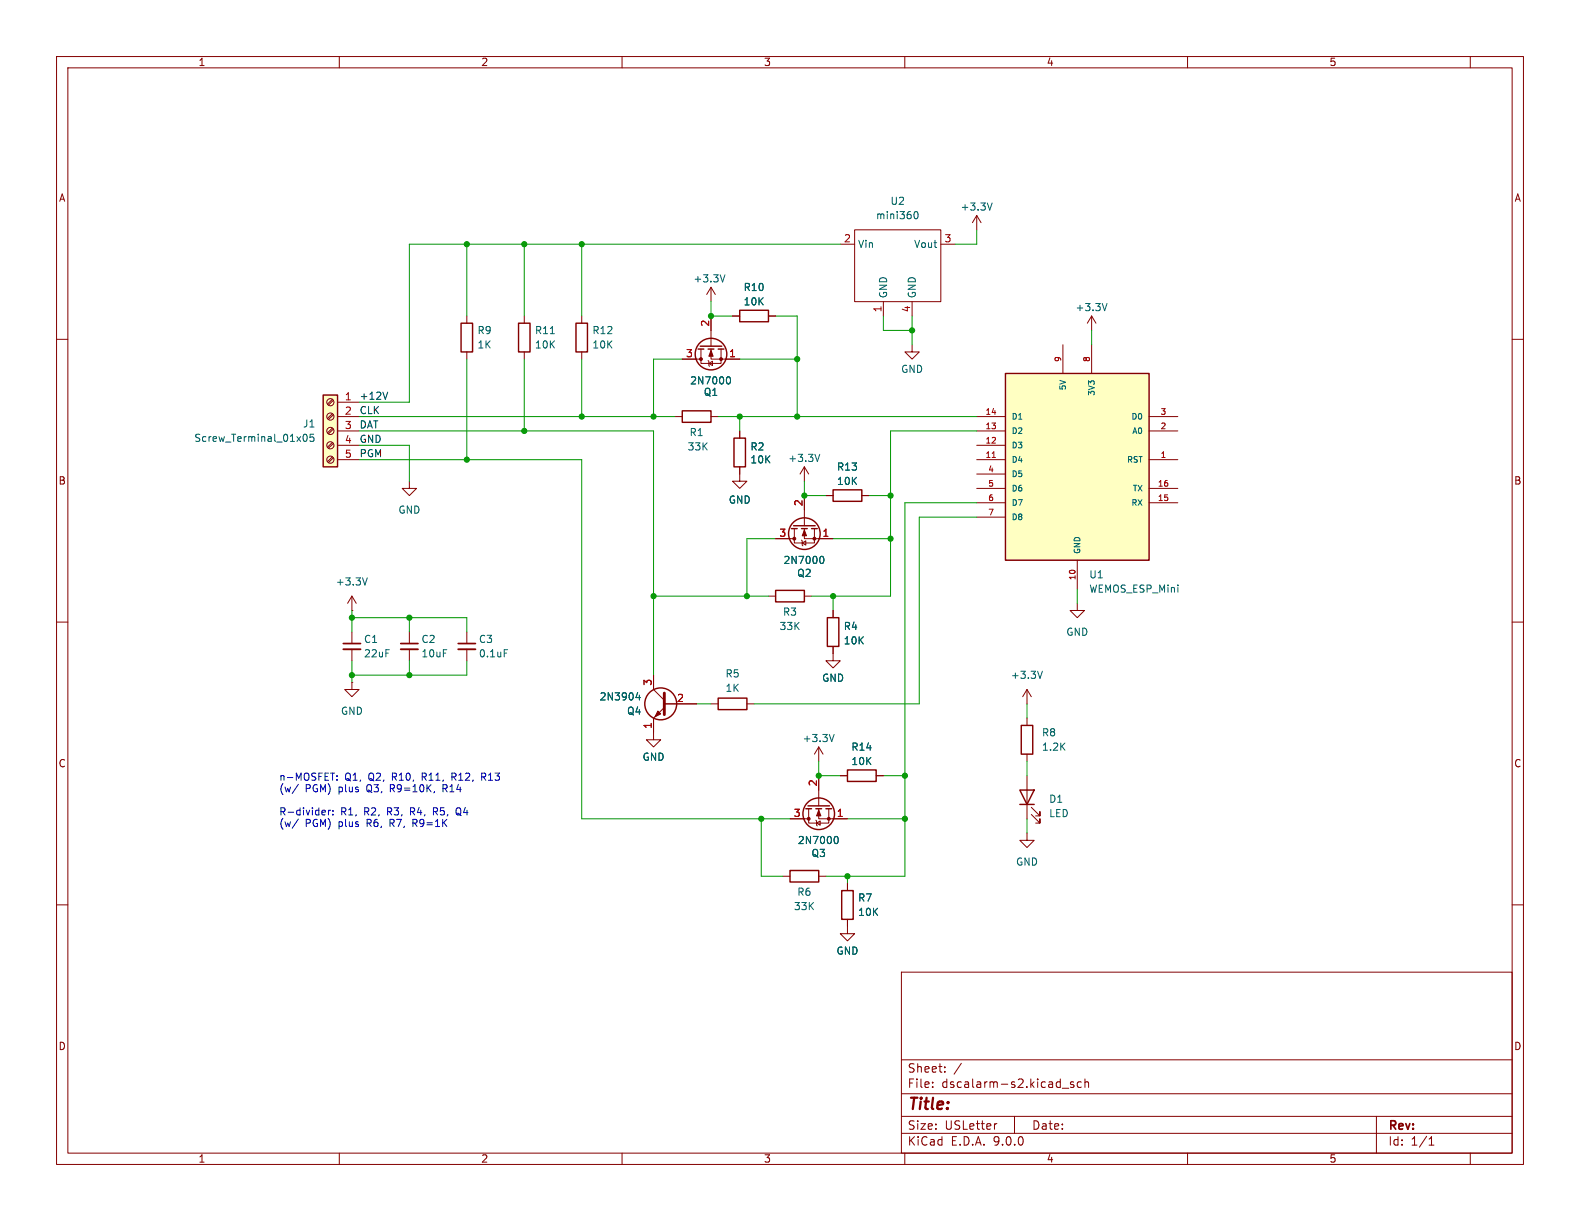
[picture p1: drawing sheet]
<svg xmlns="http://www.w3.org/2000/svg" width="279mm" height="216mm" viewBox="0 0 279 216" stroke-linecap="round" stroke-linejoin="round" font-family="sans-serif">
<g fill="none" stroke="#840000" stroke-width=".18">
<path d="M10 10h259.4v195.9h-259.4zM12 12h255.4v191.9h-255.4zM60 10v2M110 10v2M160 10v2M210 10v2M260 10v2M102.9 55.9v1.3M125.7 50.8v2.5M125.7 55.9v5.3M125.7 50.8l-.7 1.3M125.7 50.8l.8 1.3"/>
<path d="M129.5 55.9h1.3M135.9 55.9h1.3M10 60h2M102.9 62.2v1.3M119.4 73.7h1.2M120.6 63.5h3.4M124 61.7v2.6h3.5v-2.6M125.2 63.8l.1 .1v.7l.2 .2M125.3 64.3l.7-.4v.7zM125.7 61.7v1.8h5.1M125.7 73.7h1.3M130.8 76.2v1.3"/>
<path d="M267.4 60h2M72.4 85.1v1.3h1.3l-1.3 1.2-1.3-1.2h1.3M130.8 82.6v2.5h1.3l-1.3 1.3-1.3-1.3h1.3M137.2 95.3h3.3M140.5 93.5v2.5h3.5v-2.5M141.7 95.5l.2 .1v.8l.1 .1M141.9 96l.6-.4v.8zM142.2 93.5v1.8h5.1M142.2 82.6v2.5M142.2 87.6v5.4M142.2 82.6l-.7 1.2M142.2 82.6l.8 1.2"/>
<path d="M146 87.6h1.3M152.4 87.6h1.3M10 110h2M62.2 108h.1M62.2 105.4v2.6M62.2 111.8v2M62.2 114.8v2M62.2 105.4l-.7 1.3M62.2 105.4l.8 1.3M72.4 111.8v2M72.4 114.8v2M82.5 111.8v2"/>
<path d="M82.5 114.8v2M115.6 119.4v2.5l1.9 1.9M135.9 105.4h1.3M142.2 105.4h1.3M147.3 114.3v2.5h1.3l-1.3 1.3-1.3-1.3h1.3M147.3 108v1.2M190.5 106.7v1.3h1.3l-1.3 1.2-1.3-1.2h1.3M267.4 110h2M62.2 120.7v1.2h1.3l-1.3 1.3-1.2-1.3h1.2M62.2 120.7h.1M117.5 125.1l-1.9 1.9v3.8h1.2l-1.2 1.3-1.3-1.3h1.3M117.5 124.5h5.7"/>
<path d="M125.7 124.5h1.3M132.1 124.5h1.2M144.8 132.1l-.8 1.3M144.8 132.1l.7 1.3M144.8 132.1v2.5M144.8 137.2v5.3M148.6 137.2h1.3M154.9 137.2h1.3M181.6 121.9v2.6M181.6 127v1.3M181.6 133.4v1.2M181.6 137.2v7.6"/>
<path d="M181.6 121.9l-.8 1.3M181.6 121.9l.8 1.3M138.4 154.9h1.3M139.7 144.8h3.3M143 143v2.5h3.6v-2.5M144.3 145l.1 .2v.7l.1 .2M144.4 145.5l.6-.3v.7zM144.8 143v1.8h5.1M144.8 154.9h1.2M149.9 156.2v1.3M181.6 147.3v1.3h1.3l-1.3 1.3-1.3-1.3h1.3M182.4 144l1.5 1.5v-.7v.7h-.8"/>
<path d="M182.4 142.7l1.5 1.6v-.8v.8h-.8M10 160h2M149.9 162.6v2.5h1.2l-1.2 1.3-1.3-1.3h1.3M159.4 171.9h108v32h-108zM267.4 160h2M159.4 197.4h108M159.4 193.4h108M159.4 187.4h108M164.9 192.1v.2M164.9 191.4v.1M167.1 189.4v.2M167.1 188.7v.1"/>
<path d="M170 188l-1.3 1.9M176.3 198.7l-.3 .1M179.4 197.4v3M187.9 192.4h1.1M189.9 191.4l-.4-.1-.2 .2 .1 .2 .5 .2v.3h-.6M191.2 191.4l-.4-.1-.3 .3v.4l.1 .2h.6M191.9 191.4l.2-.1 .3 .1 .1 .9M191.9 190.8v1.5M243.4 197.4v6.5M60 203.9v2M110 203.9v2M159.4 200.4h108"/>
<path d="M160 203.9v2M210 203.9v2M252.7 202.5h.9M252.7 201.4l.4-.4v1.5M260 203.9v2"/>
</g>
<g fill="none" stroke="#840000" stroke-width=".25">
<path d="M101.9 57.2h2v5h-2zM130.8 54.9h5.1v2h-5.1zM120.6 72.6h5.1v2.1h-5.1zM123.4 61.7h1.1M123.8 61.2h3.8M125.2 61.7h1M127 61.7h1M129.8 77.5h2v5.1h-2zM140 93.5h1M140.3 93h3.8M141.7 93.5h1M143.5 93.5h1"/>
<path d="M147.3 86.6h5.1v2h-5.1zM137.2 104.4h5v2h-5zM146.3 109.2h2v5.1h-2zM127 123.4h5.1v2.1h-5.1zM149.9 136.1h5v2.1h-5zM180.3 139.7h2.6l-1.3 2.5zM180.6 128.3h2v5.1h-2zM139.7 153.9h5.1v2.1h-5.1zM142.5 143h1M142.9 142.5h3.8M144.3 143h1M146 143h1.1"/>
<path d="M148.8 157.5h2.1v5.1h-2.1zM180.3 142.2h2.6"/>
<circle cx="125.7" cy="62.6" r="2.79"/>
<circle cx="142.2" cy="94.4" r="2.79"/>
<circle cx="116.8" cy="124.5" r="2.82"/>
<circle cx="144.8" cy="143.9" r="2.79"/>
</g>
<path d="M117.5 122.6v3.8" fill="none" stroke="#840000" stroke-width=".51"/>
<g fill="#840000" stroke="#840000" stroke-width=".18">
<path d="M116.3 125.7l.5 .5-1 .5z"/>
<path d="M144.8 143.3l.4 1h-.8z"/>
<path d="M125.7 62l.4 1h-.8z"/>
<path d="M142.2 93.7l.4 1h-.7z"/>
<circle cx="143" cy="144.8" r=".25"/>
<circle cx="146.6" cy="144.8" r=".25"/>
<circle cx="124" cy="63.5" r=".25"/>
<circle cx="127.5" cy="63.5" r=".25"/>
<circle cx="140.5" cy="95.2" r=".25"/>
<circle cx="144" cy="95.2" r=".25"/>
</g>
<path d="M128.2 48.6l-.4 1.3M128.6 66.7l.2-.1a.68 .68 0 0 1 .4 .7 .68 .68 0 0 1-.4 .6l-.2-.1M145 80.3l-.5 1.3M145.1 98.4h.2a.68 .68 0 0 1 .4 .6 .68 .68 0 0 1-.4 .6h-.2M65 102.2l-.5 1.2M89.2 114.9h.6M184.3 118.7l-.4 1.3M112.8 122.4l-.3 .9h.7M113.1 122.9v.9M147.5 129.9l-.4 1.2M147.7 148l.1-.1a.68 .68 0 0 1 .4 .6 .68 .68 0 0 1-.4 .7l-.1-.1" fill="none" stroke="#006464" stroke-width=".18"/>
<path d="M60.7 113.8h3.1M70.9 113.8h3M81 113.8h3.1" fill="none" stroke="#840000" stroke-width=".3"/>
<path d="M60.7 114.8h3.1M70.9 114.8h3M81 114.8h3.1" fill="none" stroke="#840000" stroke-width=".33"/>
<path d="M57.1 69.9h2.6v12.7h-2.6z" fill="#ffffc2"/>
<path d="M57.1 69.9h2.6v12.7h-2.6z" fill="none" stroke="#840000" stroke-width=".25"/>
<g fill="none" stroke="#840000" stroke-width=".18">
<path d="M172.7 38.1l-.7 1.3M172.7 38.1l.8 1.3M172.7 38.1v2.5M148.6 43.2h2.5M151.1 40.6h15.3v12.7h-15.3zM156.2 53.3v2.6M161.3 53.3v2.6M166.4 43.2h2.5M193 55.9l-.7 1.3M193 55.9l.8 1.3M193 55.9v2.5M58.8 70.6l-.9 .9"/>
<path d="M58.8 73.2l-.9 .8M58.8 75.7l-.9 .8M58.8 78.2l-.9 .9M59 70.8l-.9 .8M59 73.3l-.9 .9M59 75.9l-.9 .8M59 78.4l-.9 .8M59.7 71.1h3.8M59.7 73.7h3.8M59.7 76.2h3.8M59.7 78.7h3.8M58.8 80.8l-.9 .8"/>
<path d="M59 80.9l-.9 .9M59.7 81.3h3.8"/>
<circle cx="58.4" cy="71.1" r=".63"/>
<circle cx="58.4" cy="78.7" r=".63"/>
<circle cx="58.4" cy="76.2" r=".63"/>
<circle cx="58.4" cy="73.7" r=".63"/>
<circle cx="58.4" cy="81.3" r=".63"/>
</g>
<path d="M161.7 37.5l.2-.1a.68 .68 0 0 1 .5 .6 .68 .68 0 0 1-.5 .7l-.2-.1-.1-.4zM175.4 35.9l-.4 1.3M195.8 53.7l-.5 1.2M53.8 76.8h.1a.68 .68 0 0 1 .4 .6 .68 .68 0 0 1-.4 .6 .84 .84 0 0 1-.1-1.2zM55.5 76.8h-.6l-.1 .6 .2-.1h.4l.1 .2v.4l-.2 .1-.5-.1" fill="none" stroke="#006464" stroke-width=".18"/>
<path d="M177.8 66h25.4v33.1h-25.4z" fill="#ffffc2"/>
<path d="M81.5 57.2h2.1v5h-2.1zM91.7 57.2h2v5h-2zM177.8 66h25.4v33.1h-25.4z" fill="none" stroke="#840000" stroke-width=".25"/>
<g fill="none" stroke="#840000" stroke-width=".18">
<path d="M82.5 55.9v1.3M92.7 55.9v1.3M125.7 55.9v2.5M129.5 55.9h1.3M135.9 55.9h1.3M82.5 62.2v1.3M92.7 62.2v1.3M120.6 63.5h2.6M128.3 63.5h2.5M130.8 76.2v1.3M161.3 61v1.2h1.3l-1.3 1.3-1.3-1.3h1.3M172.7 73.7h5.1"/>
<path d="M172.7 76.2h5.1M172.7 78.7h5.1M188 61v5M193 61v5M203.2 73.7h5.1M203.2 76.2h5.1M130.8 82.6v1.2M137.2 95.3h2.5M142.2 87.6v2.6M144.8 95.3h2.5M146 87.6h1.3M152.4 87.6h1.3"/>
<path d="M172.7 81.3h5.1M172.7 83.8h5.1M172.7 86.4h5.1M172.7 88.9h5.1M172.7 91.4h5.1M190.5 99.1v5M203.2 81.3h5.1M203.2 86.4h5.1M203.2 88.9h5.1M115.6 119.4v2.5M147.3 108v1.2M147.3 114.3v1.3"/>
<path d="M115.6 127v2.5M117.5 124.5h5.7M144.8 137.2v2.5M148.6 137.2h1.3M154.9 137.2h1.3M139.7 144.8h2.5M147.3 144.8h2.6M149.9 156.2v1.3M149.9 162.6v1.2"/>
</g>
<path d="M175.5 80.9h.5" fill="none" stroke="#a90000" stroke-width=".18"/>
<path d="M97.3 59h.7M128.6 66.7l.2-.1a.68 .68 0 0 1 .4 .7 .68 .68 0 0 1-.4 .6l-.2-.1M145.1 98.4h.2a.68 .68 0 0 1 .4 .6 .68 .68 0 0 1-.4 .6h-.2M112.8 122.4l-.3 .9h.7M113.1 122.9v.9M147.7 148l.1-.1a.68 .68 0 0 1 .4 .6 .68 .68 0 0 1-.4 .7l-.1-.1" fill="none" stroke="#006464" stroke-width=".18"/>
<path d="M68.6 69.3l-.5 1.3" fill="none" stroke="#0f0f0f" stroke-width=".18"/>
<g fill="none" stroke="#009600" stroke-width=".18">
<path d="M82.5 43.2v12.7M92.7 43.2v12.7M102.9 43.2v12.7M125.7 53.3v2.6h3.8M137.2 55.9h3.8v17.8M148.6 43.2h-76.2v27.9h-8.9M156.2 55.9v2.5h5.1M161.3 55.9v5.1M172.7 40.6v2.6h-3.8M193 58.4v2.6M63.5 73.7h55.9M63.5 76.2h52.1v43.2"/>
<path d="M63.5 78.7h8.9v6.4M82.5 63.5v17.8M92.7 63.5v12.7M102.9 63.5v10.2M120.6 63.5h-5v10.2M127 73.7h45.7M130.8 63.5h10.2M130.8 73.7v2.5M172.7 76.2h-15.2v29.2h-14M63.5 81.3h39.4v63.5h36.8M137.2 95.3h-5.1v10.1M142.2 85.1v2.5h3.8"/>
<path d="M147.3 95.3h10.2M153.7 87.6h3.8M172.7 91.4h-10.1v33.1h-29.3M172.7 88.9h-12.7v66h-14M62.2 108v3.8M62.2 116.8v3.9M62.2 109.2h20.3v2.6M72.4 109.2v2.6M72.4 116.8v2.6M82.5 116.8v2.6h-20.3M115.6 105.4h20.3M147.3 105.4v2.6"/>
<path d="M190.5 104.1v2.6M123.2 124.5h2.5M144.8 134.6v2.6h3.8M156.2 137.2h3.8M181.6 124.5v2.5M181.6 134.6v2.6M134.6 144.8v10.1h3.8M149.9 144.8h10.1M149.9 154.9v1.3M181.6 144.8v2.5"/>
</g>
<g fill="none" stroke="#0000c2" stroke-width=".18">
<path d="M52.8 138.7l-1.1 1.6M59.6 137.9v.1M59.6 137.2v.1M78.3 138.7v1.3M78.3 139.4h.5M79.9 137.4h.5M80.4 136.7h-.5v1.3M85.2 137.4h.5M85.5 137.4l.4 .6M85.7 136.7h-.5v1.3M52.8 144.8l-1.1 1.7M57.1 143.3h.4v.3l-.6 .1"/>
<path d="M57.5 144l-.4 .1M58.1 143.3v.8M58.4 143.3l-.3 .2M58.9 144v.1M58.9 143.3v.1M73 144.9v1.3M73 145.5h.5M76.7 143.5h.4M77.1 142.8h-.4v1.3M80.9 143.8h.1M81.2 142.8a.43 .43 0 0 0-.6 .5v.4a.43 .43 0 0 0 .6 .4"/>
</g>
<g fill="#009600" stroke="#009600" stroke-width=".18">
<circle cx="62.2" cy="119.4" r=".46"/>
<circle cx="72.4" cy="119.4" r=".46"/>
<circle cx="132.1" cy="105.4" r=".46"/>
<circle cx="115.6" cy="105.4" r=".46"/>
<circle cx="72.4" cy="109.2" r=".46"/>
<circle cx="62.2" cy="109.2" r=".46"/>
<circle cx="144.8" cy="137.2" r=".46"/>
<circle cx="160" cy="144.8" r=".46"/>
<circle cx="134.6" cy="144.8" r=".46"/>
<circle cx="160" cy="137.2" r=".46"/>
<circle cx="147.3" cy="105.4" r=".46"/>
<circle cx="149.9" cy="154.9" r=".46"/>
<circle cx="92.7" cy="76.2" r=".46"/>
<circle cx="115.6" cy="73.7" r=".46"/>
<circle cx="130.8" cy="73.7" r=".46"/>
<circle cx="92.7" cy="43.2" r=".46"/>
<circle cx="102.9" cy="43.2" r=".46"/>
<circle cx="125.7" cy="55.9" r=".46"/>
<circle cx="141" cy="73.7" r=".46"/>
<circle cx="157.5" cy="95.3" r=".46"/>
<circle cx="157.5" cy="87.6" r=".46"/>
<circle cx="141" cy="63.5" r=".46"/>
<circle cx="142.2" cy="87.6" r=".46"/>
<circle cx="161.3" cy="58.4" r=".46"/>
<circle cx="102.9" cy="73.7" r=".46"/>
<circle cx="82.5" cy="81.3" r=".46"/>
<circle cx="82.5" cy="43.2" r=".46"/>
</g>
<text font-size="2.8" fill="#840000" x="160.4" y="196.8">Title:</text>
<g font-size="2.1" fill="#840000">
<text x="160.4" y="189.9">Sheet:</text>
<text x="160.4" y="192.6">File:</text>
<text x="166.5" y="192.6">dscalarm-s2.kicad_sch</text>
<text x="160.4" y="202.8">KiCad</text>
<text x="160.4" y="200">Size:</text>
<text x="167.1" y="200">USLetter</text>
<text x="168.1" y="202.8">E.D.A.</text>
<text x="175.7" y="202.8">9.0.0</text>
<text x="182.4" y="200">Date:</text>
<text x="245.4" y="200.2">Rev:</text>
<text x="245.4" y="202.8">Id:</text>
<text x="249.5" y="202.8">1/1</text>
</g>
<g font-size="1.8" fill="#840000">
<text x="35" y="11.9">1</text>
<text x="85" y="11.9">2</text>
<text x="135" y="11.9">3</text>
<text x="185" y="11.9">4</text>
<text x="235" y="11.9">5</text>
<text x="10.3" y="35.9">A</text>
<text x="267.7" y="35.9">A</text>
<text x="10.3" y="85.9">B</text>
<text x="267.7" y="85.9">B</text>
<text x="10.3" y="135.9">C</text>
<text x="267.7" y="135.9">C</text>
<text x="10.3" y="185.9">D</text>
<text x="267.7" y="185.9">D</text>
<text x="35" y="205.8">1</text>
<text x="85" y="205.8">2</text>
<text x="135" y="205.8">3</text>
<text x="185" y="205.8">4</text>
<text x="235" y="205.8">5</text>
</g>
<g font-size="1.8" fill="#006464">
<text x="154.8" y="39">mini360</text>
<text x="157.4" y="36.4">U2</text>
<text x="169.8" y="37.4">+3.3V</text>
<text x="151.6" y="44">Vin</text>
<text x="161.5" y="44">Vout</text>
<text x="122.5" y="50.1">+3.3V</text>
<text x="131.4" y="51.7">R10</text>
<text x="157.1" y="52.8" transform="rotate(-90 157.1 52.8)">GND</text>
<text x="162.2" y="52.8" transform="rotate(-90 162.2 52.8)">GND</text>
<text x="84.3" y="59.3">R9</text>
<text x="94.5" y="59.3">R11</text>
<text x="104.7" y="59.3">R12</text>
<text x="131.4" y="54.2">10K</text>
<text x="190.1" y="55.2">+3.3V</text>
<text x="84.3" y="61.8">1K</text>
<text x="94.5" y="61.8">10K</text>
<text x="104.7" y="61.8">10K</text>
<text x="121.9" y="68.2">2N7000</text>
<text x="124.4" y="70.2">Q1</text>
<text x="159.3" y="66.1">GND</text>
<text x="53.5" y="75.8">J1</text>
<text x="121.8" y="77.3">R1</text>
<text x="34.3" y="78.3">Screw_Terminal_01x05</text>
<text x="121.5" y="79.9">33K</text>
<text x="132.6" y="79.9">R2</text>
<text x="132.6" y="82.1">10K</text>
<text x="139.3" y="81.9">+3.3V</text>
<text x="147.9" y="83.4">R13</text>
<text x="128.8" y="89.3">GND</text>
<text x="147.9" y="86">10K</text>
<text x="70.4" y="91">GND</text>
<text x="138.4" y="99.9">2N7000</text>
<text x="59.3" y="103.7">+3.3V</text>
<text x="140.9" y="102.2">Q2</text>
<text x="192.5" y="105">WEMOS_ESP_Mini</text>
<text x="192.5" y="102.5">U1</text>
<text x="64.3" y="113.9">C1</text>
<text x="74.4" y="113.9">C2</text>
<text x="84.6" y="113.9">C3</text>
<text x="137.8" y="111.6">33K</text>
<text x="138.4" y="109.1">R3</text>
<text x="149.1" y="111.6">R4</text>
<text x="188.5" y="112.6">GND</text>
<text x="64.3" y="116.4">22uF</text>
<text x="74.4" y="116.4">10uF</text>
<text x="84.6" y="116.4">0.1uF</text>
<text x="128.2" y="120">R5</text>
<text x="149.1" y="114.1">10K</text>
<text x="105.9" y="124.1">2N3904</text>
<text x="128.2" y="122.5">1K</text>
<text x="145.3" y="120.8">GND</text>
<text x="178.7" y="120.2">+3.3V</text>
<text x="60.2" y="126.6">GND</text>
<text x="110.8" y="126.6">Q4</text>
<text x="141.8" y="131.4">+3.3V</text>
<text x="184.2" y="130.4">R8</text>
<text x="113.5" y="134.7">GND</text>
<text x="150.5" y="132.9">R14</text>
<text x="150.5" y="135.5">10K</text>
<text x="184.2" y="132.9">1.2K</text>
<text x="185.4" y="142.2">D1</text>
<text x="141" y="149.5">2N7000</text>
<text x="185.4" y="144.7">LED</text>
<text x="143.4" y="151.7">Q3</text>
<text x="179.6" y="153.3">GND</text>
<text x="140.3" y="161.1">33K</text>
<text x="140.9" y="158.6">R6</text>
<text x="151.6" y="159.6">R7</text>
<text x="151.6" y="162.2">10K</text>
<text x="147.8" y="169">GND</text>
</g>
<g font-size="1.8" fill="#a90000">
<text x="149.2" y="42.9">2</text>
<text x="166.9" y="42.9">3</text>
<text x="125.5" y="57.9" transform="rotate(-90 125.5 57.9)">2</text>
<text x="156" y="55.3" transform="rotate(-90 156 55.3)">1</text>
<text x="161" y="55.3" transform="rotate(-90 161 55.3)">4</text>
<text x="121.2" y="63.2">3</text>
<text x="128.8" y="63.2">1</text>
<text x="60.9" y="70.9">1</text>
<text x="60.9" y="73.4">2</text>
<text x="60.9" y="75.9">3</text>
<text x="60.9" y="78.5">4</text>
<text x="60.9" y="81">5</text>
<text x="142" y="89.6" transform="rotate(-90 142 89.6)">2</text>
<text x="137.7" y="95">3</text>
<text x="145.3" y="95">1</text>
<text x="115.3" y="121.4" transform="rotate(-90 115.3 121.4)">3</text>
<text x="119.6" y="124.2">2</text>
<text x="115.3" y="129" transform="rotate(-90 115.3 129)">1</text>
<text x="144.5" y="139.1" transform="rotate(-90 144.5 139.1)">2</text>
<text x="140.3" y="144.5">3</text>
<text x="147.9" y="144.5">1</text>
</g>
<g font-size="1.8" fill="#0f0f0f">
<text x="63.5" y="70.8">+12V</text>
<text x="63.5" y="73.3">CLK</text>
<text x="63.5" y="75.9">DAT</text>
<text x="63.5" y="78.4">GND</text>
<text x="63.5" y="80.9">PGM</text>
</g>
<g font-size="1.8" fill="#0000c2">
<text x="49.3" y="138.3">n-MOSFET:</text>
<text x="49.3" y="140.3">(w/</text>
<text x="54" y="140.3">PGM)</text>
<text x="60" y="140.3">plus</text>
<text x="61" y="138.3">Q1,</text>
<text x="65.1" y="140.3">Q3,</text>
<text x="65.3" y="138.3">Q2,</text>
<text x="69.4" y="140.3">R9=10K,</text>
<text x="69.6" y="138.3">R10,</text>
<text x="75.1" y="138.3">R11,</text>
<text x="79" y="140.3">R14</text>
<text x="80.5" y="138.3">R12,</text>
<text x="86" y="138.3">R13</text>
<text x="49.3" y="144.4">R-divider:</text>
<text x="49.3" y="146.4">(w/</text>
<text x="54" y="146.4">PGM)</text>
<text x="60" y="146.4">plus</text>
<text x="60.2" y="144.4">R1,</text>
<text x="64.5" y="144.4">R2,</text>
<text x="65.1" y="146.4">R6,</text>
<text x="68.8" y="144.4">R3,</text>
<text x="69.4" y="146.4">R7,</text>
<text x="73" y="144.4">R4,</text>
<text x="73.6" y="146.4">R9=1K</text>
<text x="77.3" y="144.4">R5,</text>
<text x="81.5" y="144.4">Q4</text>
</g>
<g font-size="1.4" fill="#a90000">
<text x="187.7" y="64.1" transform="rotate(-90 187.7 64.1)">9</text>
<text x="192.8" y="64.1" transform="rotate(-90 192.8 64.1)">8</text>
<text x="174.2" y="73.4">14</text>
<text x="174.2" y="75.9">13</text>
<text x="205.1" y="73.4">3</text>
<text x="205.1" y="75.9">2</text>
<text x="174.2" y="78.5">12</text>
<text x="174.2" y="81">11</text>
<text x="174.6" y="83.6">4</text>
<text x="205.1" y="81">1</text>
<text x="174.6" y="86.1">5</text>
<text x="174.6" y="88.6">6</text>
<text x="204.6" y="86.1">16</text>
<text x="204.6" y="88.6">15</text>
<text x="174.6" y="91.2">7</text>
<text x="190.2" y="102.7" transform="rotate(-90 190.2 102.7)">10</text>
</g>
<g font-size="1.4" fill="#006464">
<text x="188.7" y="69.1" transform="rotate(-90 188.7 69.1)">5V</text>
<text x="193.8" y="70.1" transform="rotate(-90 193.8 70.1)">3V3</text>
<text x="178.8" y="74.4">D1</text>
<text x="178.8" y="76.9">D2</text>
<text x="199.9" y="74.4">D0</text>
<text x="200.1" y="76.9">A0</text>
<text x="178.8" y="79.5">D3</text>
<text x="178.8" y="82">D4</text>
<text x="199.2" y="82">RST</text>
<text x="178.8" y="84.6">D5</text>
<text x="178.8" y="87.1">D6</text>
<text x="178.8" y="89.6">D7</text>
<text x="199.9" y="89.6">RX</text>
<text x="200.2" y="87.1">TX</text>
<text x="178.8" y="92.2">D8</text>
<text x="191.2" y="98" transform="rotate(-90 191.2 98)">GND</text>
</g>
</svg>
